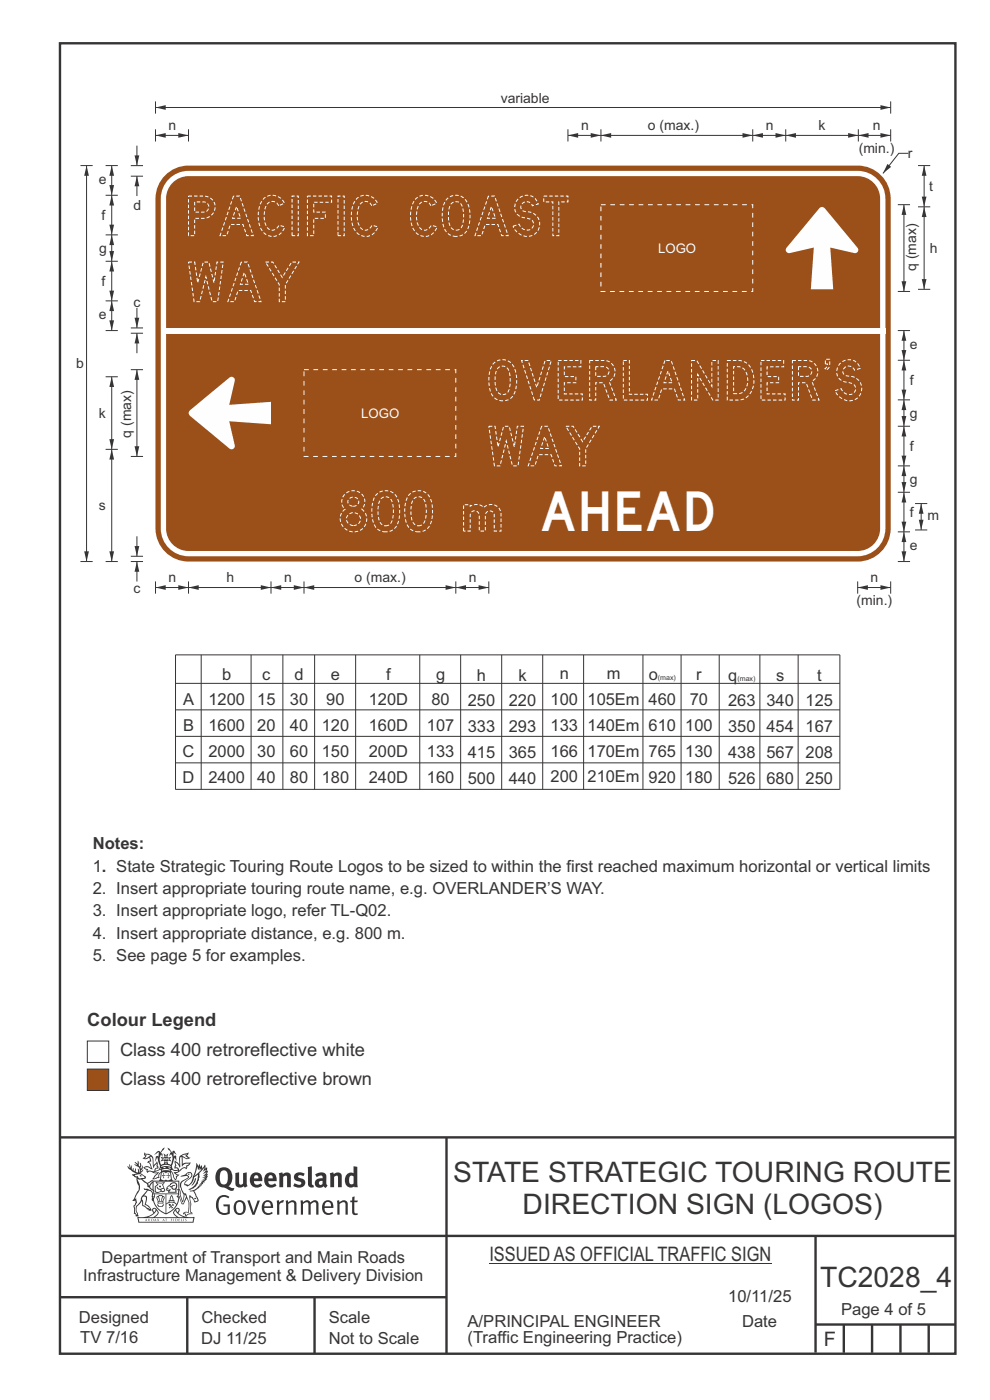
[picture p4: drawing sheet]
<svg xmlns="http://www.w3.org/2000/svg" width="210mm" height="297mm" viewBox="0 0 210 297" stroke-linecap="round" stroke-linejoin="round" font-family="sans-serif">
<path d="M12.7 9.2h190v278h-190zM12.7 241.3h190M94.7 241.4v45.8M12.7 275.2h82M12.7 262.2h190.1M39.7 275.2v12M66.7 275.2v12M173 262.1v24.9" fill="none" stroke="#373435" stroke-width=".51"/>
<g fill="#373435">
<path d="M47 248.4a2.55 2.55 0 0 0 0 2.7l.3 .2a.81 .81 0 0 0 1-1v-.5a1.04 1.04 0 0 0-1.1-1.5zM46.3 248.1a1.82 1.82 0 0 1 2.1-.2 1.82 1.82 0 0 1 .9 1.8 2.29 2.29 0 0 1-.8 2l.7 .3h.5l-.2 .6a2.87 2.87 0 0 1-2-.7 2.12 2.12 0 0 1-1.7-3.1z" fill-rule="evenodd"/>
<path d="M49.9 248.9l.8-.2v2a.46 .46 0 0 0 .3 .6 .46 .46 0 0 0 .6-.3v-2.1l.7-.2v2.4l.2 .5-.5 .3-.3-.3a1.02 1.02 0 0 1-1.2 .3 1.02 1.02 0 0 1-.6-1.1z" fill-rule="evenodd"/>
<path d="M54 249.5l-.1 .5h.9a.49 .49 0 0 0-.2-.6 .49 .49 0 0 0-.6 .1zM53.4 249.1a1.34 1.34 0 0 1 1.6-.2 1.34 1.34 0 0 1 .6 1.5v.2h-1.7a.77 .77 0 0 0 .5 .8 .77 .77 0 0 0 .9-.4l.3 .5a1.59 1.59 0 0 1-2 .2 1.59 1.59 0 0 1-.5-2.1z" fill-rule="evenodd"/>
<path d="M57 249.5l-.1 .5h1a.49 .49 0 0 0-.2-.6 .49 .49 0 0 0-.7 .1zM56.4 249.1a1.34 1.34 0 0 1 1.6-.2 1.34 1.34 0 0 1 .7 1.5v.2h-1.8a.77 .77 0 0 0 .5 .8 .77 .77 0 0 0 .9-.4l.4 .5a1.59 1.59 0 0 1-2.1 .2 1.59 1.59 0 0 1-.5-2.1z" fill-rule="evenodd"/>
<path d="M59.2 248.9l.7-.2 .1 .4a.95 .95 0 0 1 1-.3 .95 .95 0 0 1 .7 .8v2.3h-.8v-2.3a.46 .46 0 0 0-.8 .1v2.2h-.8z" fill-rule="evenodd"/>
<path d="M62.6 249.1a1.75 1.75 0 0 1 2-.1l-.2 .5-.6-.2a.43 .43 0 0 0-.6 .3l.4 .3a1.04 1.04 0 0 1 1.2 1.1 1.04 1.04 0 0 1-1.4 1l-1.2-.4 .3-.6 1 .4 .4-.4a.88 .88 0 0 0-1-.5l-.4-.2-.1-.4z" fill-rule="evenodd"/>
<path d="M65.3 247.6l.8-.2 .1 3.8 .3 .2 .1 .4a.88 .88 0 0 1-1 0 .88 .88 0 0 1-.3-1z" fill-rule="evenodd"/>
<path d="M67.8 250.6a.43 .43 0 0 0-.1 .7 .43 .43 0 0 0 .7-.1v-.7zM66.8 249.1a1.7 1.7 0 0 1 2.4 .1v1.9l.3 .4-.4 .5-.5-.4a1.03 1.03 0 0 1-1.7-.1 1.03 1.03 0 0 1 .8-1.5h.7v-.4a.8 .8 0 0 0-1.2 .1z" fill-rule="evenodd"/>
<path d="M70 248.9l.7-.2 .1 .4a.95 .95 0 0 1 1-.3 .95 .95 0 0 1 .7 .8v2.3h-.8v-2.3a.46 .46 0 0 0-.8 .1v2.2h-.8z" fill-rule="evenodd"/>
<path d="M74.3 249.5a1.48 1.48 0 0 0 0 1.7h.5l.2-.1v-1.5l-.3-.2zM75 247.4l.8 .1 .1 4.4h-.7l-.1-.2a1.26 1.26 0 0 1-1.4 0 1.26 1.26 0 0 1-.5-1.3 1.29 1.29 0 0 1 .4-1.4 1.29 1.29 0 0 1 1.4-.1z" fill-rule="evenodd"/>
<path d="M46.4 253.9a1.72 1.72 0 0 1 2.3 0l-.3 .3a1.24 1.24 0 0 0-1.4-.2 1.24 1.24 0 0 0-.6 1.4 1.49 1.49 0 0 0 1.2 1.9l.7-.1v-1.3h-.8l-.1-.4h1.3v1.9a1.93 1.93 0 0 1-2.2 0 1.93 1.93 0 0 1-.7-2.2l.2-.8z" fill-rule="evenodd"/>
<path d="M50.4 255.1a1.65 1.65 0 0 0 .2 2.2 .99 .99 0 0 0 1-1.4 .78 .78 0 0 0-.4-.8 .78 .78 0 0 0-.8 0zM50 254.9a1.33 1.33 0 0 1 1.6-.1 1.33 1.33 0 0 1 .5 1.4 1.31 1.31 0 0 1-1.3 1.6 1.31 1.31 0 0 1-1.2-1.6v-.6z" fill-rule="evenodd"/>
<path d="M52.5 254.7l.4-.1 .9 2.6 .8-2.5h.5l-1.1 3h-.5z" fill-rule="evenodd"/>
<path d="M56.3 255.2l-.2 .7h1.3a.7 .7 0 0 0-.3-.8 .7 .7 0 0 0-.8 .1zM55.9 255a1.22 1.22 0 0 1 1.5-.2 1.22 1.22 0 0 1 .5 1.5h-1.8a.93 .93 0 0 0 .5 1 .93 .93 0 0 0 1.1-.2l.2 .3a1.43 1.43 0 0 1-1.8 .1 1.43 1.43 0 0 1-.6-1.7z" fill-rule="evenodd"/>
<path d="M58.7 254.7l.4-.1 .1 .5 .4-.4 .6-.1-.2 .5a.66 .66 0 0 0-.8 .7v1.9h-.4z" fill-rule="evenodd"/>
<path d="M60.6 254.7l.4-.1 .1 .5a.94 .94 0 0 1 1-.5 .94 .94 0 0 1 .8 .8v2.3h-.5l-.1-2.5a.81 .81 0 0 0-1.2 .3v2.2h-.4z" fill-rule="evenodd"/>
<path d="M63.7 254.7l.5-.1 .1 .5 .4-.3a.78 .78 0 0 1 1.1 .3 .9 .9 0 0 1 1-.5 .9 .9 0 0 1 .8 .8v2.3h-.5l-.1-2.5a.67 .67 0 0 0-1.1 .3v2.2h-.5v-2.4l-.4-.3-.7 .4v2.3h-.5z" fill-rule="evenodd"/>
<path d="M69 255.2l-.1 .7h1.3a.7 .7 0 0 0-.3-.8 .7 .7 0 0 0-.9 .1zM68.7 255a1.22 1.22 0 0 1 1.5-.2 1.22 1.22 0 0 1 .5 1.5h-1.8a.93 .93 0 0 0 .4 1 .93 .93 0 0 0 1.2-.2l.1 .3a1.44 1.44 0 0 1-1.7 .1 1.44 1.44 0 0 1-.6-1.7z" fill-rule="evenodd"/>
<path d="M71.4 254.7l.5-.1 .1 .5a.94 .94 0 0 1 1-.5 .94 .94 0 0 1 .8 .8v2.3h-.5l-.1-2.5a.81 .81 0 0 0-1.2 .3v2.2h-.4z" fill-rule="evenodd"/>
<path d="M74.7 253.9l.5-.1v.9h.7l-.1 .3h-.6v2.2l.1 .2h.5l.1 .3a.75 .75 0 0 1-1.2-.6v-2.1h-.4v-.3h.4z" fill-rule="evenodd"/>
<path d="M30.8 244.9l1.1 .3-.9 .5h-.4l.6-.5zM31.8 245.4h.2a2.44 2.44 0 0 1 .4 1.9l.1 .5 .7-1-.1 .6 .3 .3a.57 .57 0 0 0-.6 .7l-1-.1-.5 .2 .2-.5-.8-.3 .7-.1 .9 .5 .1-.1-.6-1.3-.2-.2h.5zM30.7 244.4l-.1 .5 .2 .4-.6 .4a1.04 1.04 0 0 0 1.4-.1l.2 .6-.3 .1-.2 .4a.94 .94 0 0 1 .8 1.1l-.2-.1a1.16 1.16 0 0 0-1.5-.1l.3 .4 .4 .2 .1 .5 .2 .1 .1-.2a.94 .94 0 0 1 1.1 .2l.8 .1-1.2 1.2a1.13 1.13 0 0 0 1.2-.2l.4-.1-.1-.4 .5-.8a.83 .83 0 0 0-.6 1.1l-.3-.1-.7 .4 1.1-1.4-.5 .1-.5-.1 1.3-.5-.1-.1-.9 .4v-.3l.2-.2 .3 .1 .1-.3-.2-.4v-.6l-.1-.4-.7 1v-.7a1.42 1.42 0 0 0-1.6-1.8z" fill-rule="evenodd"/>
<path d="M38.5 245.2l.5-.2 .7-.1-.6 .3 .8 .5h-.3zM38.3 245.5l.2-.1 .1 2a1.69 1.69 0 0 1 1.6-.6l-.8 .5 .1 .5a1.1 1.1 0 0 0-1.5 .6l-.1-.5-.2-.2h-.5l.3-.4-.3-.7a1.42 1.42 0 0 1 .8 1.1l.2-.1zM37.1 246.2l.1 1-.2 .3 .1 .4h.5l.1 .2a.96 .96 0 0 1-1.1-.1l-.1 .1a1.06 1.06 0 0 0 1.3 .2v.1a.72 .72 0 0 1-1 .2l.3 .5 .6 .2-.4 .2-.1 .6-.2-.3-.4-1.1-.4-.4 .4 .9a1.54 1.54 0 0 0 .7 1.2l.2-.3a.58 .58 0 0 1 .4-.8l.2-.1h-.3l-.5-.3 .9-.5a.93 .93 0 0 1 1.2-.5v.2l.2-.2 .1-.5a.99 .99 0 0 0 .7-.8l-1.3 .1-.3 .2-.1-1.4 .9 .4 .9-.3h-.4l-.5-.4 .4-.7-.6 .2a1.46 1.46 0 0 0-1.4 2.1v.4l-.2-.4z" fill-rule="evenodd"/>
<path d="M35.6 248.9l.2 .1-.1 .3 .4 .1h-.4v.6l-.1-.6h-.3l.3-.1z" fill-rule="evenodd"/>
<path d="M34.6 248.9l.2 .1v.3l.3 .1h-.3l-.1 .6v-.6h-.4l.4-.1z" fill-rule="evenodd"/>
<path d="M34.3 248.8a.57 .57 0 0 1 .9 .2 .57 .57 0 0 1 .9-.2l.2 1.4h-.2a.57 .57 0 0 1-.9 0 .69 .69 0 0 1-1.1 0zM34.2 248.1l-.3 2.1-.2 .4h3l-.2-.4-.3-2.1h-.2v.2l-.8-.1-.8 .1v-.2z" fill-rule="evenodd"/>
<path d="M34.2 252.4a.3 .3 0 0 0 .6 0 .3 .3 0 0 0-.6 0zM33.3 250.9l.3 .3-.3 .4a.79 .79 0 0 0 0 1.3l.8-.2-.1-.3a.55 .55 0 0 1-.7-.6l.1-.1 .2 .3 .3 .2 .8-.2-.4-.7 .4-.4-.7 .2zM33 250.7l1.1 .2 .9-.2-.4 .6 .4 1.2a.56 .56 0 0 1-.8 .3l-.2 .1a.73 .73 0 0 1-.9 .1 .73 .73 0 0 1-.3-1v-.4l.6-.4z" fill-rule="evenodd"/>
<path d="M35.6 251.8l.7-.4a.58 .58 0 0 1 1-.1 .58 .58 0 0 1-.4 .9l-.3-.3a.43 .43 0 0 1 .6-.4 .57 .57 0 0 0-.8 .2l-.2-.1-.3 .1 .4 .2a.55 .55 0 0 0 .9 .4v.5h-1.3l.3-.4-.1-.1-.6 .1 .2-.3-.2-.1zM35.4 251.8l-.1 .2a.39 .39 0 0 0 .2 .6h.3l-.2 .4h1.9l-.1-.8a.86 .86 0 0 0-.1-1.3 .86 .86 0 0 0-1.3 .4z" fill-rule="evenodd"/>
<path d="M36 254.8h.8v.2h-.8zM36.4 253.8l.2 .8h-.4zM36.4 253.5l-.3 .5-.1 .6h-.2v.4l-.7 .4 .2 .1a1.48 1.48 0 0 1 2.1 .2l.2-.1-.6-.5v-.5h-.2l-.1-.6z" fill-rule="evenodd"/>
<path d="M35.8 255.4l.4 .1 .1 .3 .3-.2-.2-.2a.38 .38 0 0 1 .5 .5l-.2-.2-.3 .2 .3 .2-.3 .3-.1-.4-.4 .4-.1-.2 .4-.3-.1-.1-.2 .1z" fill-rule="evenodd"/>
<path d="M34.5 254h.2v.2l-.2 .6h-.2zM33.6 255.3h.9v.2a.55 .55 0 0 1-.8 .4v-.2l-.2-.1zM33.4 254h.2l.2 .8h-.2zM33.6 255l.8-.1 .1 .2h-.8zM33.8 253.7h.5l-.2 1.1h-.1zM33.3 253.8l-.1 .3 .3 1.1a.48 .48 0 0 0-.1 .6 .48 .48 0 0 0 .5 .2h.5a.49 .49 0 0 0 .2-.8l.3-1.1-.1-.3a1.42 1.42 0 0 0-1.5 0z" fill-rule="evenodd"/>
<path d="M33.7 251.5l.4 .1 .1 .3h-.3z" fill-rule="evenodd"/>
<path d="M41.3 250.1l.3-.2-.2 .8-.6 .8h-.2l.5-.7z" fill-rule="evenodd"/>
<path d="M39.7 249l.3-.2 .5 .2a.88 .88 0 0 1-.6 1.1 1.22 1.22 0 0 0-.8 1.3l.5 .2a.72 .72 0 0 0 .9-.4l.5-.8 .2-.6 .8-.6v.2a2.85 2.85 0 0 1-2 2.9l.1 .1a2.13 2.13 0 0 0 1.9-1.5v-.3a2.01 2.01 0 0 0 .3-1.7l1.1-1.3-.4 1 .7-.5-.7 1 .8-.4-.8 .8 .7-.2-.9 .6 .8-.1-.8 .4h.7l-.8 .3 .3 .2h-.4l.2 .3h-.4l.2 .3h-.4l.1 .2h-.1a2.16 2.16 0 0 1-2 1.1l.1 .2 .4-.1a.76 .76 0 0 1 .7 .8l.5 1.2-.6 .2a1.45 1.45 0 0 0-1.1-1.3l.2 1.8-.1 1.8 .4 .3a1.07 1.07 0 0 0-1.2 .4v-.3l-.5-.2a.87 .87 0 0 1 1.1-.1v-.7a4.4 4.4 0 0 0-.6-3.1l-.1-.3h-.2a2.16 2.16 0 0 1-.7-2.2l.3-.4 1.2-.7a.55 .55 0 0 0-.4-.8zM37.8 252.4a.76 .76 0 0 1 .3 1.1l.6 1.6 .4-1.7 .2 .1a.61 .61 0 0 1-.1 .9l-.3 .8-.2 .1-.7-1.6-.3 .1a1.18 1.18 0 0 0 .1-1.4zM41.8 247.5l.2 .7 .3-.5v.6l.4-.5a1.9 1.9 0 0 1-1.2 1.4l-.3 .3zM38.2 249.6l1.4-.2 .2 .2v.3l-.5 .2a1.26 1.26 0 0 0-.9 1.9l.2 .7a1.84 1.84 0 0 1 .1 2.1l-.4-1.4a.96 .96 0 0 0-.4-1.2l-.4 .2a.78 .78 0 0 1 0 1.3l.1 .3h.4l.4 1.1a.38 .38 0 0 0 .2 .4 .38 .38 0 0 0 .4-.1l.6-1.2a2.94 2.94 0 0 1 .4 2.5l-.1 .4h-.8l-.3 .4v.2l.4-.1 .1 .4 .2 .1a1.02 1.02 0 0 1 1.3-.5v-.4l-.3-.1 .1-1.8-.3-1.3h.1a1.14 1.14 0 0 1 .8 1 .63 .63 0 0 0 .8-.2 .63 .63 0 0 0-.2-.9l-.6-1.2 .9-.6 .2-.4h.3l-.1-.2h.4l-.1-.3h.3l-.1-.3 .5-.1-.2-.2 .6-.4v-.2h-.2l.4-.5h-.3l.3-.5-.4 .1 .4-.5v-.3l-.3 .2 .2-.7-.1-.2-.4 .3v-.8l-.6 .8-.2-.8-.2 .5-.3-.7-.1 .6-.5-.8-.1 1.4-.6 1.8a1.81 1.81 0 0 1-1 1.5l-.6-.2a1.75 1.75 0 0 1 1.1-1.2 .75 .75 0 0 0 .1-1.3 .75 .75 0 0 0-1.2 .4z" fill-rule="evenodd"/>
<path d="M41.2 254.1h.3l.2 .2-.4 .1z" fill-rule="evenodd"/>
<path d="M29.4 258.4h11.6l-.1 .8h-11.4zM31.3 258.2l.5-.1a2.48 2.48 0 0 0 1.4-1.3l.3 .5-.5 .6-.5 .3zM32.5 256.6l.3-.2 .2 .1-.3 .7zM37.2 256.8a2.65 2.65 0 0 0 1.8 1.4h-1.1l-.5-.3-.5-.6zM37.4 256.5l.2-.1 .3 .2-.3 .6zM29.2 258.2l.1 1.2h11.8l.2-1.1-.2-.1a4.1 4.1 0 0 1-3.3-.9l.3-.4-.1-.6a1.06 1.06 0 0 0-1.3 1l.2 .4 .6 .5h-4.7l.3-.1a.84 .84 0 0 0 .6-.8 .84 .84 0 0 0-.5-.8l-.3-.2h-.5l-.1 .6 .3 .4a4.2 4.2 0 0 1-3.4 .9z" fill-rule="evenodd"/>
<path d="M31 258.7l.1 .2h-.2zM31 258.5l-.3 .6 .4-.2 .2 .2z" fill-rule="evenodd"/>
<path d="M31.3 258.6h.3v.4a.25 .25 0 0 0 .2-.1 .25 .25 0 0 0-.1-.3h.1a.29 .29 0 0 1 0 .4 .29 .29 0 0 1-.4 0 .29 .29 0 0 1 0-.4z" fill-rule="evenodd"/>
<path d="M32.2 258.6a.22 .22 0 0 1 .3 .2 .22 .22 0 0 1-.3 .2zM32 258.6l.1 .4a.33 .33 0 0 0 .4 0 .33 .33 0 0 0 0-.4 .33 .33 0 0 0-.5 0z" fill-rule="evenodd"/>
<path d="M32.9 258.7l.1 .2h-.2zM32.9 258.5l-.2 .6 .3-.2 .2 .2z" fill-rule="evenodd"/>
<path d="M33.3 258.6h.2l.1 .1 .2-.1-.2 .2 .2 .3-.3-.3-.1 .3h-.1l.2-.3z" fill-rule="evenodd"/>
<path d="M34.7 258.7l.1 .2h-.2zM34.7 258.5l-.3 .6 .4-.2 .2 .2z" fill-rule="evenodd"/>
<path d="M35 258.5h.5l-.2 .1v.5h-.2l.1-.5z" fill-rule="evenodd"/>
<path d="M36.2 258.6l.3-.1-.1 .1v.2h.1h-.1v.3h-.2z" fill-rule="evenodd"/>
<path d="M36.7 258.6h.2v.5h-.2z" fill-rule="evenodd"/>
<path d="M37.3 258.6a.22 .22 0 0 1 .3 .2 .22 .22 0 0 1-.3 .2zM37.1 258.6v.4a.33 .33 0 0 0 .5 0 .33 .33 0 0 0 0-.4 .33 .33 0 0 0-.5 0z" fill-rule="evenodd"/>
<path d="M37.8 258.6l.4-.1-.2 .1v.2h.1h-.1v.2l.2 .1h-.4z" fill-rule="evenodd"/>
<path d="M38.4 258.6h.2l-.1 .4 .2 .1h-.3z" fill-rule="evenodd"/>
<path d="M38.9 258.6h.2v.5h-.2z" fill-rule="evenodd"/>
<path d="M39.3 258.6h.2h-.1l.2 .3-.2 .2-.1-.1v-.1l.2 .1z" fill-rule="evenodd"/>
<path d="M34.2 247.4a1.51 1.51 0 0 1 2 .2 2.67 2.67 0 0 0-2.1 0zM35.7 247.6l.4 .1 .1 .3-.4-.1zM34.6 247.6h.5l.1 .2h-.4zM34 247.8l.3 .2h-.3zM34.9 246.9l.3-.2 .3 .2zM34.9 245.6l.2 .1v.3h-.2zM35 245.1l.2 .2 .2-.2-.1 .3h-.2zM35.1 246.3h.2l.1 .4-.2-.2-.2 .2zM35.3 245.7l.2-.1v.4h-.2zM34.4 245.7h.3l.1 .3-.4 .1 .2-.2zM35.7 245.7h.3l-.2 .2 .2 .2-.4-.1zM32.7 244.9l1-.5-.1 1-.2-.2-.3 .2-.3 1.1 .5-1 .3 .9a1.84 1.84 0 0 1 .2 1.7l.4 .1a2.48 2.48 0 0 1 2.2 0l.2-.2-.2-.7 .7-1.8 .4 .7-.2-1-.2-.1-.2 .3v-.9l.6 .4-.6-.8-.3 .1-.1 .4-.5-.9-.5-.3 .2 .5 .6 .5-.5 .8 .4-.4a2.06 2.06 0 0 1 0 2.3l-.5-.2-.2-.6 .1-.1 .8 .2-.4-.5 .4-.5-.7 .2-.2-.2 .2-.7-.5 .4-.5-.4 .2 .7-.2 .2-.7-.2 .4 .5-.4 .5 .8-.2 .1 .1-.2 .6-.5 .2a2.02 2.02 0 0 1 0-2.2l.3 .5-.1-.7-.3-.1 .8-1.2-.4 .3-.5 .8-.2-.3a.8 .8 0 0 0-.8 .5z" fill-rule="evenodd"/>
<path d="M29.2 250.1l.3 .1a.61 .61 0 0 1 .8 .4l.3 .2a.8 .8 0 0 1 .6 1l.4 .1 .5 .5a1 1 0 0 1 .5 1.1l-.1 .7v-.5h-.1a.96 .96 0 0 0-.8-1.3l-.2-.2h-.7l-.1-.1-.1 .1 .1 .3h.6l-1.2 1.3-.2 1-.4 .6a1.33 1.33 0 0 0-.5 1.8l.2 .5a1.26 1.26 0 0 1-.5-1.5l-.1-.3a1.56 1.56 0 0 0 .4-1.7l-.3 .2 .2-.5a3.2 3.2 0 0 0 .7-3zM30.4 253.9h.4a2.06 2.06 0 0 1-.1 1.6l.7 .5 .4 .4-.6-.1-.8-.6-.1-.9a.51 .51 0 0 1 .1-.9zM28.6 249.3a1.52 1.52 0 0 1 2.1 .5l-1.1 .2-.2-.1-.1-.4h-.5zM27.5 247v.8l-.3-.4h-.1a3.1 3.1 0 0 0 1.9 1.6l-1 .1 .5 .6 .5 .1 .1 1.1a1.84 1.84 0 0 1-.3 2.5l-.4 .9-.3 .4 .2 .1 .4-.1 .1 .4-.2 .5-.3 .2 .1 1.7h.2l.3 .5 .1 .1 .4-.1-.1-.5a1.3 1.3 0 0 1-.1-1.7l.9-1 .1 1.1 .6 .2 .5 .5 .1-.1 .2 .3h.5a1.85 1.85 0 0 0-1.2-1.4l.1-.3a1.39 1.39 0 0 0 0-1.4l-.5-.1 .5-.5a.66 .66 0 0 1 .9-.4 .66 .66 0 0 1 .3 .9l-.1 .4 .2-.1v.2l-.1 .3 .2 .5 .1-.3a2.24 2.24 0 0 0 .1-2.2 .73 .73 0 0 1-.7-.7 .73 .73 0 0 1 .6-.7v-.2a.94 .94 0 0 0-.9 .8 .48 .48 0 0 1-.1-.6 .48 .48 0 0 1 .5-.2l.5-.3a.51 .51 0 0 0-.8 .2l-.5 .2-1-.8h.6l.2-.5-1.2-.7 .5-.5v-.3l-.5 .4 .1-.2a.69 .69 0 0 0 .2-1v.4l-.2 .3v-1.1l-.3-.2 .1 .6-.1 .2-.4-1.3v.7l-.6-.4 .5 .7-.6-.2 .3 .3a1 1 0 0 1 .7 1.4l-.2-.8v.9l-.5-.2v-.8l-.2 .7-.2-.1-.1-.6-.2 .4-.2-.2 .1-.7-.2 .5z" fill-rule="evenodd"/>
<path d="M29.6 249.4l.2-.1 .3 .2z" fill-rule="evenodd"/>
<path d="M32.4 250.5h5.6v2l-.2-.1v-1.7h-5.2v2.5h5.2v-.8l.1 .2-.1 1.1v-.3h-2.5v4a4.1 4.1 0 0 0 2.6-3.6l.1-.1a4 4 0 0 1-2.8 3.9 4.2 4.2 0 0 1-2.8-4.7l.1 1.2 .1-.1a3.8 3.8 0 0 0 2.5 3.4v-4h-2.5l-.2-.9z" fill-rule="evenodd"/>
<circle cx="40" cy="249.1" r=".17"/>
</g>
<path d="M18.5 220.8h4.6v4.6h-4.6z" fill-rule="evenodd" fill="#fefefe" stroke="#373435" stroke-width=".21"/>
<path d="M18.5 226.8h4.6v4.5h-4.6z" fill-rule="evenodd" fill="#9b5019" stroke="#373435" stroke-width=".21"/>
<g fill="none" stroke="#373435" stroke-width=".21">
<path d="M23.7 79.9v15.4M42.7 138.9v28.6M53.3 138.9v28.6M60 138.9v28.6M66.7 138.9v28.6M75.4 138.9v28.6M89 138.9v28.6M97.7 138.9v28.6M106.4 138.9v28.6M115.1 138.9v28.6M123.8 138.9v28.6M136.4 138.9v28.6"/>
<path d="M144.5 138.9v28.6M152.6 138.9v28.6M161.2 138.9v28.6M169.3 138.9v28.6M37.2 156.2h141M37.2 145h141M37.3 150.6h140.9M37.2 161.8h141M178.1 167.5h-140.9v-28.6h141v28.6"/>
</g>
<g fill="#373435">
<path d="M23.2 93.2h1l-.5 2.1z"/>
<path d="M23.7 79.9l.5 2.2h-1z"/>
</g>
<path d="M22.4 79.9h2.6M22.4 95.3h2.6" fill="none" stroke="#373435" stroke-width=".21"/>
<path d="M36.9 38.5a4.7 4.7 0 0 1 3.1-1.1h141.9a4.8 4.8 0 0 1 4.8 4.7v70a4.8 4.8 0 0 1-4.8 4.8h-141.9a4.8 4.8 0 0 1-4.8-4.8v-70a4.7 4.7 0 0 1 1.7-3.6zM35.4 36.8a7 7 0 0 1 4.6-1.7h141.9a7 7 0 0 1 7 7v70a7 7 0 0 1-7 7h-141.9a7 7 0 0 1-7-7v-70a7 7 0 0 1 2.4-5.3zM35.8 38a5.9 5.9 0 0 1 4.2-1.8h141.9a5.9 5.9 0 0 1 5.9 5.9v70a5.9 5.9 0 0 1-5.9 5.9h-141.9a5.9 5.9 0 0 1-5.9-5.9v-70a5.9 5.9 0 0 1 1.7-4.1z" fill-rule="evenodd" fill="#9b5019"/>
<path d="M33 22.8h155.9" fill="none" stroke="#373435" stroke-width=".21"/>
<g fill="#373435">
<path d="M33 22.8l2.2-.5v1z"/>
<path d="M186.8 22.3l2.1 .5-2.1 .5z"/>
</g>
<path d="M33 21.5v2.6" fill="none" stroke="#373435" stroke-width=".21"/>
<g fill="#fefefe">
<path d="M173.8 44.2a.7 .7 0 0 1 1.1 0l7 8.3a.7 .7 0 0 1 .1 .9 .7 .7 0 0 1-.8 .3l-5.1-1.2 .6 8.9h-4.7l.6-8.9-5.1 1.2a.7 .7 0 0 1-.7-.3 .7 .7 0 0 1 .1-.9z" fill-rule="evenodd"/>
<path d="M34.9 69.6h152.9v1.1h-152.9z" fill-rule="evenodd"/>
</g>
<path d="M127.5 28.7h32.2" fill="none" stroke="#373435" stroke-width=".21"/>
<g fill="#373435">
<path d="M157.5 28.2l2.2 .5-2.2 .5z"/>
<path d="M127.5 28.7l2.1-.5v1z"/>
</g>
<path d="M120.5 28.7h7M120.5 27.4v2.6" fill="none" stroke="#373435" stroke-width=".21"/>
<g fill="#373435">
<path d="M120.5 28.7l2.1-.5v1z"/>
<path d="M125.3 28.2l2.2 .5-2.2 .5z"/>
</g>
<path d="M33 28.7h7M33 27.4v2.6M127.5 27.4v2.6" fill="none" stroke="#373435" stroke-width=".21"/>
<g fill="#373435">
<path d="M33 28.7l2.2-.5v1z"/>
<path d="M37.8 28.2l2.2 .5-2.2 .5z"/>
</g>
<path d="M40 27.4v2.6M159.7 28.7h7" fill="none" stroke="#373435" stroke-width=".21"/>
<g fill="#373435">
<path d="M159.7 28.7l2.1-.5v1z"/>
<path d="M164.5 28.2l2.2 .5-2.2 .5z"/>
</g>
<path d="M159.7 27.4v2.6M166.7 28.7h15.4M166.7 27.4v2.6" fill="none" stroke="#373435" stroke-width=".21"/>
<g fill="#373435">
<path d="M179.9 28.2l2.2 .5-2.2 .5z"/>
<path d="M166.7 28.7l2.1-.5v1z"/>
</g>
<path d="M40.3 87.1l8.4-7a.7 .7 0 0 1 .8-.1 .7 .7 0 0 1 .3 .8l-1.2 5.1 8.9-.6v4.7l-8.9-.6 1.2 5.1a.7 .7 0 0 1-.3 .7 .7 .7 0 0 1-.8-.1l-8.4-6.9a.7 .7 0 0 1 0-1.1z" fill-rule="evenodd" fill="#fefefe"/>
<path d="M191.7 112.8v6.3" fill="none" stroke="#373435" stroke-width=".21"/>
<g fill="#373435">
<path d="M191.7 112.8l.5 2.2h-1z"/>
<path d="M191.2 117h1l-.5 2.1z"/>
</g>
<path d="M190.4 76.4h2.6M190.4 90.4h2.6M190.4 84.8h2.6M191.7 84.8v5.6M190.4 119.1h2.6M190.4 112.8h2.6" fill="none" stroke="#373435" stroke-width=".21"/>
<g fill="#373435">
<path d="M191.7 84.8l.5 2.2h-1z"/>
<path d="M191.2 88.3h1l-.5 2.1z"/>
</g>
<path d="M192.7 32.5h-2l-3.4 4.3" fill="none" stroke="#373435" stroke-width=".21"/>
<path d="M188.2 34.8l.8 .6-1.7 1.4z" fill="#373435"/>
<path d="M18.4 35.1v84" fill="none" stroke="#373435" stroke-width=".21"/>
<g fill="#373435">
<path d="M18.4 35.1l.5 2.2h-1z"/>
<path d="M17.9 117h1l-.5 2.1z"/>
</g>
<path d="M17.1 35.1h2.6M17.1 119.1h2.6M29 113.8v4.2" fill="none" stroke="#373435" stroke-width=".21"/>
<path d="M28.5 115.8h1l-.5 2.2z" fill="#373435"/>
<path d="M27.7 119.1h2.6M27.7 118h2.6M29 119.1v4.3" fill="none" stroke="#373435" stroke-width=".21"/>
<path d="M29 119.1l.5 2.2h-1z" fill="#373435"/>
<path d="M29 30.9v4.2" fill="none" stroke="#373435" stroke-width=".21"/>
<path d="M28.5 33h1l-.5 2.1z" fill="#373435"/>
<path d="M27.7 37.4h2.6M27.7 35.1h2.6M29 37.4v4.2" fill="none" stroke="#373435" stroke-width=".21"/>
<path d="M29 37.4l.5 2.1h-1z" fill="#373435"/>
<path d="M33 124.6h7" fill="none" stroke="#373435" stroke-width=".21"/>
<g fill="#373435">
<path d="M33 124.6l2.2-.5v1z"/>
<path d="M37.8 124.1l2.2 .5-2.2 .5z"/>
</g>
<path d="M33 123.3v2.6M40 123.3v2.6M64.5 124.6h32.2" fill="none" stroke="#373435" stroke-width=".21"/>
<g fill="#373435">
<path d="M94.5 124.1l2.2 .5-2.2 .5z"/>
<path d="M64.5 124.6l2.2-.5v1z"/>
</g>
<path d="M40 124.6h17.5" fill="none" stroke="#373435" stroke-width=".21"/>
<g fill="#373435">
<path d="M55.3 124.1l2.2 .5-2.2 .5z"/>
<path d="M40 124.6l2.2-.5v1z"/>
</g>
<path d="M57.5 124.6h7M57.5 123.3v2.6" fill="none" stroke="#373435" stroke-width=".21"/>
<g fill="#373435">
<path d="M57.5 124.6l2.2-.5v1z"/>
<path d="M62.3 124.1l2.2 .5-2.2 .5z"/>
</g>
<path d="M191.7 76.4v8.4M64.5 123.3v2.6" fill="none" stroke="#373435" stroke-width=".21"/>
<g fill="#373435">
<path d="M191.7 76.4l.5 2.2h-1z"/>
<path d="M191.2 82.7h1l-.5 2.1z"/>
</g>
<path d="M191.7 90.4v8.4" fill="none" stroke="#373435" stroke-width=".21"/>
<g fill="#373435">
<path d="M191.7 90.4l.5 2.2h-1z"/>
<path d="M191.2 96.7h1l-.5 2.1z"/>
</g>
<path d="M188.9 21.5v2.6M96.7 124.6h7" fill="none" stroke="#373435" stroke-width=".21"/>
<g fill="#373435">
<path d="M96.7 124.6l2.2-.5v1z"/>
<path d="M101.5 124.1l2.2 .5-2.2 .5z"/>
</g>
<path d="M96.7 123.3v2.6M103.7 123.3v2.6M181.9 124.6h7" fill="none" stroke="#373435" stroke-width=".21"/>
<g fill="#373435">
<path d="M181.9 124.6l2.2-.5v1z"/>
<path d="M186.8 124.1l2.1 .5-2.1 .5z"/>
</g>
<path d="M191.7 70.1v6.3M181.9 123.3v2.6M188.9 123.3v2.6" fill="none" stroke="#373435" stroke-width=".21"/>
<g fill="#373435">
<path d="M191.7 70.1l.5 2.2h-1z"/>
<path d="M191.2 74.3h1l-.5 2.1z"/>
</g>
<path d="M29 65.3v4.3M190.4 70.1h2.6" fill="none" stroke="#373435" stroke-width=".21"/>
<path d="M28.5 67.4h1l-.5 2.2z" fill="#373435"/>
<path d="M27.7 70.7h2.6M27.7 69.6h2.6M29 70.7v4.2" fill="none" stroke="#373435" stroke-width=".21"/>
<path d="M29 70.7l.5 2.2h-1z" fill="#373435"/>
<path d="M182.1 28.7h6.8" fill="none" stroke="#373435" stroke-width=".21"/>
<g fill="#373435">
<path d="M182.1 28.7l2.1-.5v1z"/>
<path d="M186.8 28.2l2.1 .5-2.1 .5z"/>
</g>
<path d="M182.1 27.4v2.6M188.9 27.4v2.6M196 43.9v17.5M194.7 61.4h2.6" fill="none" stroke="#373435" stroke-width=".21"/>
<g fill="#373435">
<path d="M196 43.9l.5 2.1h-1z"/>
<path d="M195.5 59.2h1l-.5 2.2z"/>
</g>
<path d="M194.7 43.9h2.6M23.7 63.8v6.3" fill="none" stroke="#373435" stroke-width=".21"/>
<g fill="#373435">
<path d="M23.7 63.8l.5 2.2h-1z"/>
<path d="M23.2 68h1l-.5 2.1z"/>
</g>
<path d="M22.4 41.4h2.6M22.4 55.4h2.6M22.4 49.8h2.6M23.7 49.8v5.6M22.4 70.1h2.6M22.4 63.8h2.6" fill="none" stroke="#373435" stroke-width=".21"/>
<g fill="#373435">
<path d="M23.7 49.8l.5 2.2h-1z"/>
<path d="M23.2 53.3h1l-.5 2.1z"/>
</g>
<path d="M23.7 41.4v8.4" fill="none" stroke="#373435" stroke-width=".21"/>
<g fill="#373435">
<path d="M23.7 41.4l.5 2.2h-1z"/>
<path d="M23.2 47.7h1l-.5 2.1z"/>
</g>
<path d="M23.7 55.4v8.4" fill="none" stroke="#373435" stroke-width=".21"/>
<g fill="#373435">
<path d="M23.7 55.4l.5 2.2h-1z"/>
<path d="M23.2 61.7h1l-.5 2.1z"/>
</g>
<path d="M23.7 35.1v6.3" fill="none" stroke="#373435" stroke-width=".21"/>
<g fill="#373435">
<path d="M23.7 35.1l.5 2.2h-1z"/>
<path d="M23.2 39.3h1l-.5 2.1z"/>
</g>
<path d="M22.4 35.1h2.6M196 35.1v8.8" fill="none" stroke="#373435" stroke-width=".21"/>
<g fill="#373435">
<path d="M196 35.1l.5 2.2h-1z"/>
<path d="M195.5 41.7h1l-.5 2.2z"/>
</g>
<path d="M194.7 35.1h2.6M190.4 98.8h2.6M191.7 98.8v5.6M190.4 104.4h2.6" fill="none" stroke="#373435" stroke-width=".21"/>
<g fill="#373435">
<path d="M191.7 98.8l.5 2.2h-1z"/>
<path d="M191.2 102.3h1l-.5 2.1z"/>
</g>
<path d="M191.7 104.4v8.4" fill="none" stroke="#373435" stroke-width=".21"/>
<g fill="#373435">
<path d="M191.7 104.4l.5 2.2h-1z"/>
<path d="M191.2 110.7h1l-.5 2.1z"/>
</g>
<path d="M195.4 106.8v5.6" fill="none" stroke="#373435" stroke-width=".21"/>
<g fill="#373435">
<path d="M194.9 110.3h1l-.5 2.1z"/>
<path d="M195.4 106.8l.5 2.2h-1z"/>
</g>
<path d="M190.4 43.4h2.6M191.7 43.4v18.4M194.1 112.4h2.6M194.1 106.8h2.6" fill="none" stroke="#373435" stroke-width=".21"/>
<g fill="#373435">
<path d="M191.7 43.4l.5 2.2h-1z"/>
<path d="M191.2 59.7h1l-.5 2.1z"/>
</g>
<path d="M29 78.4v18.4M190.4 61.8h2.6" fill="none" stroke="#373435" stroke-width=".21"/>
<g fill="#373435">
<path d="M28.5 94.7h1l-.5 2.1z"/>
<path d="M29 78.4l.5 2.2h-1z"/>
</g>
<path d="M27.7 78.4h2.6M23.7 95.3v23.8M27.7 96.8h2.6M22.4 119.1h2.6" fill="none" stroke="#373435" stroke-width=".21"/>
<g fill="#373435">
<path d="M23.7 95.3l.5 2.2h-1z"/>
<path d="M23.2 117h1l-.5 2.1z"/>
</g>
<path d="M127.5 43.4h32.2v18.4h-32.2zM64.5 78.4h32.2v18.4h-32.2z" fill="none" stroke="#fefefe" stroke-width=".21" stroke-dasharray="1 1" stroke-linecap="butt"/>
<path d="M173 281h29.7M179 281v6M185 281v6M191 281v6M197 281v6" fill="none" stroke="#373435" stroke-width=".51"/>
<path d="M103.8 267.9h1v.2h-1z" fill-rule="evenodd" fill="#373435"/>
<path d="M104.8 268h58.8" fill="none" stroke="#373435" stroke-width=".21"/>
<text font-size="9.8" fill="#fefefe" x="174.5" y="83.3">’</text>
<g font-size="8.4" fill="#fefefe">
<text x="40" y="50">PACIFIC COAST</text>
<text x="40" y="64">WAY</text>
<text x="103.7" y="84.9">OVERLANDER S</text>
<text x="103.7" y="98.8">WAY</text>
<text x="72.2" y="112.7">800</text>
<text x="114.9" y="112.7">AHEAD</text>
</g>
<g font-size="6" fill="#373435">
<text x="96.1" y="250.8">STATE STRATEGIC TOURING ROUTE</text>
<text x="110.9" y="257.5">DIRECTION SIGN (LOGOS)</text>
<text x="174" y="273">TC2028_4</text>
</g>
<text font-size="5.6" fill="#fefefe" x="98.3" y="112.7">m</text>
<g font-size="4.2" fill="#373435">
<text x="103.8" y="267.5">ISSUED AS OFFICIAL TRAFFIC SIGN</text>
<text x="174.7" y="285.6">F</text>
</g>
<g font-size="3.9" fill="#373435">
<text x="18.5" y="217.6">Colour Legend</text>
<text x="25.5" y="224.1">Class 400 retroreflective white</text>
<text x="25.5" y="230.2">Class 400 retroreflective brown</text>
</g>
<g font-size="3.5" fill="#373435">
<text x="38.8" y="149.7">A</text>
<text x="44.2" y="149.7">1200</text>
<text x="47.1" y="144.2">b</text>
<text x="54.6" y="149.7">15</text>
<text x="55.6" y="144.2">c</text>
<text x="61.5" y="149.7">30</text>
<text x="62.5" y="144.2">d</text>
<text x="69.2" y="149.7">90</text>
<text x="70.2" y="144.2">e</text>
<text x="78.2" y="149.7">120D</text>
<text x="81.9" y="144.2">f</text>
<text x="91.5" y="149.7">80</text>
<text x="92.5" y="144.2">g</text>
<text x="99.2" y="149.8">250</text>
<text x="101.2" y="144.4">h</text>
<text x="107.9" y="149.8">220</text>
<text x="110" y="144.4">k</text>
<text x="116.8" y="149.5">100</text>
<text x="118.7" y="144.1">n</text>
<text x="124.6" y="149.5">105Em</text>
<text x="128.7" y="144.1">m</text>
<text x="137.6" y="149.7">460</text>
<text x="137.6" y="144.2">o</text>
<text x="146.3" y="149.7">70</text>
<text x="147.7" y="144.2">r</text>
<text x="154.5" y="149.8">263</text>
<text x="154.5" y="144.4">q</text>
<text x="162.6" y="149.8">340</text>
<text x="164.6" y="144.4">s</text>
<text x="170.9" y="149.8">125</text>
<text x="173.3" y="144.4">t</text>
<text x="38.8" y="155.1">B</text>
<text x="44.2" y="155.1">1600</text>
<text x="54.6" y="155.1">20</text>
<text x="61.5" y="155.1">40</text>
<text x="68.2" y="155.1">120</text>
<text x="78.2" y="155.1">160D</text>
<text x="90.5" y="155.1">107</text>
<text x="99.2" y="155.3">333</text>
<text x="107.9" y="155.3">293</text>
<text x="116.8" y="155">133</text>
<text x="124.6" y="155">140Em</text>
<text x="137.6" y="155.1">610</text>
<text x="145.3" y="155.1">100</text>
<text x="154.5" y="155.3">350</text>
<text x="162.6" y="155.3">454</text>
<text x="170.9" y="155.3">167</text>
<text x="38.7" y="160.6">C</text>
<text x="44.2" y="160.6">2000</text>
<text x="54.6" y="160.6">30</text>
<text x="61.5" y="160.6">60</text>
<text x="68.2" y="160.6">150</text>
<text x="78.2" y="160.6">200D</text>
<text x="90.5" y="160.6">133</text>
<text x="99.2" y="160.8">415</text>
<text x="107.9" y="160.8">365</text>
<text x="116.8" y="160.5">166</text>
<text x="124.6" y="160.5">170Em</text>
<text x="137.6" y="160.6">765</text>
<text x="145.3" y="160.6">130</text>
<text x="154.5" y="160.8">438</text>
<text x="162.6" y="160.8">567</text>
<text x="170.9" y="160.8">208</text>
<text x="38.7" y="166.1">D</text>
<text x="44.2" y="166.1">2400</text>
<text x="54.6" y="166.1">40</text>
<text x="61.5" y="166.1">80</text>
<text x="68.2" y="166.1">180</text>
<text x="78.2" y="166.1">240D</text>
<text x="90.5" y="166.1">160</text>
<text x="99.2" y="166.3">500</text>
<text x="107.9" y="166.3">440</text>
<text x="116.8" y="166">200</text>
<text x="124.6" y="166">210Em</text>
<text x="137.6" y="166.1">920</text>
<text x="145.3" y="166.1">180</text>
<text x="154.5" y="166.3">526</text>
<text x="162.6" y="166.3">680</text>
<text x="170.9" y="166.3">250</text>
<text x="19.7" y="180.2">Notes:</text>
<text x="19.7" y="184.9">1. State Strategic Touring Route Logos to be sized to within the first reached maximum horizontal or vertical limits</text>
<text x="19.7" y="189.7">2. Insert appropriate touring route name, e.g. OVERLANDER’S WAY.</text>
<text x="19.7" y="194.4">3. Insert appropriate logo, refer TL-Q02.</text>
<text x="19.7" y="199.1">4. Insert appropriate distance, e.g. 800 m.</text>
<text x="19.7" y="203.8">5. See page 5 for examples.</text>
<text x="21.6" y="267.9">Department of Transport and Main Roads</text>
<text x="17.7" y="271.8">Infrastructure Management &amp; Delivery Division</text>
<text x="16.7" y="280.6">Designed</text>
<text x="42.7" y="280.6">Checked</text>
<text x="69.7" y="280.6">Scale</text>
<text x="99.2" y="281.5">A/PRINCIPAL ENGINEER</text>
<text x="154.5" y="276.2">10/11/25</text>
<text x="157.4" y="281.5">Date</text>
<text x="178.4" y="278.9">Page 4 of 5</text>
<text x="17" y="284.8">TV 7/16</text>
<text x="42.7" y="285.1">DJ 11/25</text>
<text x="69.7" y="285.2">Not to Scale</text>
<text x="99.2" y="285">(Traffic Engineering Practice)</text>
</g>
<g font-size="3" fill="#373435">
<text x="106.2" y="21.9">variable</text>
<text x="35.8" y="27.6">n</text>
<text x="123.2" y="27.6">n</text>
<text x="137.4" y="27.6">o (max.)</text>
<text x="162.4" y="27.6">n</text>
<text x="173.6" y="27.6">k</text>
<text x="185.1" y="27.6">n</text>
<text x="182.2" y="32.5">(min.)</text>
<text x="192.6" y="33.4">r</text>
<text x="20.9" y="39">e</text>
<text x="197.1" y="40.5">t</text>
<text x="21.5" y="46.7">f</text>
<text x="28.3" y="44.5">d</text>
<text x="21" y="53.6">g</text>
<text x="197.2" y="53.7">h</text>
<text x="194.3" y="57.5" transform="rotate(-90 194.3 57.5)">q (max)</text>
<text x="21.5" y="60.7">f</text>
<text x="28.3" y="65.1">c</text>
<text x="20.9" y="67.7">e</text>
<text x="193" y="74">e</text>
<text x="16.2" y="78.2">b</text>
<text x="193" y="81.7">f</text>
<text x="21" y="88.7">k</text>
<text x="193" y="88.6">g</text>
<text x="27.8" y="92.9" transform="rotate(-90 27.8 92.9)">q (max)</text>
<text x="193" y="95.7">f</text>
<text x="193" y="102.7">g</text>
<text x="21" y="108.3">s</text>
<text x="193" y="109.7">f</text>
<text x="196.8" y="110.4">m</text>
<text x="193" y="116.7">e</text>
<text x="28.3" y="125.8">c</text>
<text x="35.8" y="123.5">n</text>
<text x="48.1" y="123.5">h</text>
<text x="60.3" y="123.5">n</text>
<text x="75.2" y="123.5">o (max.)</text>
<text x="99.5" y="123.5">n</text>
<text x="184.7" y="123.5">n</text>
<text x="181.7" y="128.4">(min.)</text>
</g>
<g font-size="2.8" fill="#fefefe">
<text x="139.6" y="53.6">LOGO</text>
<text x="76.6" y="88.6">LOGO</text>
</g>
<g font-size="1.5" fill="#373435">
<text x="139.6" y="144.2">(max)</text>
<text x="156.4" y="144.4">(max)</text>
</g>
</svg>
